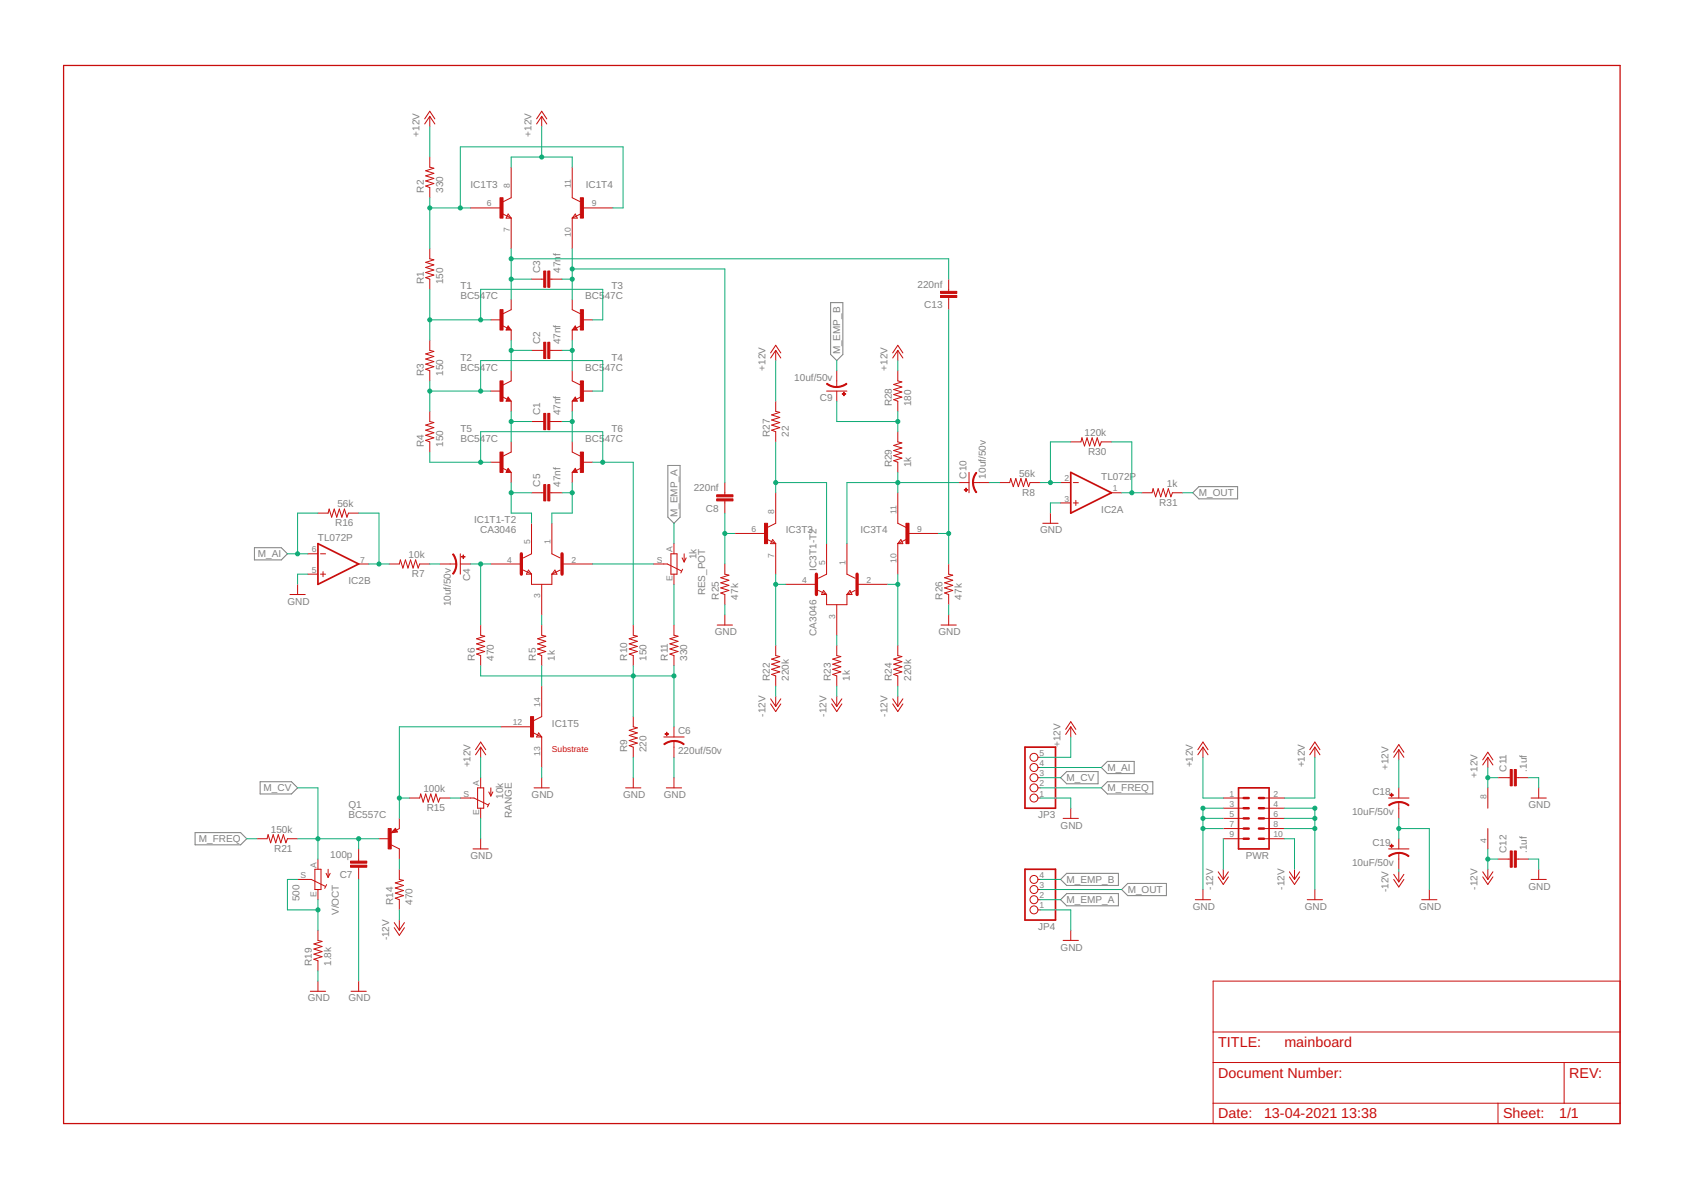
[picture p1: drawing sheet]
<svg xmlns="http://www.w3.org/2000/svg" width="420mm" height="297mm" viewBox="0 0 420 297" stroke-linecap="round" stroke-linejoin="round" font-family="sans-serif">
<path d="M207.4 75.5h3v13l-1.5 1.5-1.5-1.5zM166.7 116.2h3.1v12.9l-1.5 1.5-1.6-1.5zM63.5 136.7h6.7l1.6 1.5-1.6 1.6h-6.7zM297.8 123l1.5-1.5h9.7v3h-9.7zM64.9 195.1h7.9l1.5 1.6-1.5 1.5h-7.9zM264.8 194.1l1.5-1.5h7.8v3h-7.8zM274.9 196.7l1.6-1.6h11.3v3.1h-11.3zM274.9 191.6l1.6-1.5h6.6v3h-6.6zM48.7 207.8h11.4l1.5 1.6-1.5 1.5h-11.4zM264.8 219.5l1.5-1.5h12.9v3h-12.9zM264.8 224.6l1.5-1.5h12.9v3h-12.9zM280 222l1.5-1.5h9.7v3.1h-9.7z" fill="none" stroke="#808080" stroke-width=".25"/>
<g fill="none" stroke="#c90d0c" stroke-width=".25">
<path d="M106 29.7l1.3-1.9 1.3 1.9M107.3 39.2v2.5l1 .3-2 .6 2 .7-2 .6 2 .6-2 .7 2 .6-2 .6 1 .4v2.6M107.3 29v2.6M107.3 29l1.3 1.9M107.3 29l-1.3 1.9M134 29.7l1.2-1.9 1.3 1.9M135.2 29v2.6M135.2 29l1.3 1.9M135.2 29l-1.2 1.9M117.5 51.9h7.6M125.6 53.4l2 1M126.9 53.4l.7 1h-1.3z"/>
<path d="M127.6 41.7v7.7l-2 1M127.6 54.4v7.7M142.9 41.7v7.7l2 1M142.9 54.4v7.7M143.6 53.4l.5 1h-1.2zM144.9 53.4l-2 1M145.4 51.9h7.6M107.3 62.1v2.5l1 .3-2 .6 2 .6-2 .7 2 .6-2 .6 2 .7-2 .6 1 .4v2.5M122.5 79.8h2.6M127.6 74.8v2.5l-2 1M132.7 69.7h3M137.3 69.7h3"/>
<path d="M142.9 74.8v2.5l2 1M145.4 79.8h2.5M236.8 69.7v3M236.8 74.3v3M107.3 84.9v2.6l1 .2-2 .6 2 .7-2 .6 2 .7-2 .6 2 .6-2 .7 1 .3v2.6M122.5 97.6h2.6M125.4 81.3l1.2 .6M125.4 99l1.2 .7M126.9 81.4l.7 1h-1.3zM126.9 81.9l.1 .2h-.4l.3-.5 .5 .7h-.8M126.9 99.1l.7 1h-1.3zM126.9 99.6l.1 .3h-.4l.3-.5 .5 .6h-.8"/>
<path d="M127.6 82.4v2.5M127.6 92.5v2.6l-2 1M132.7 87.5h3M137.3 87.5h3M142.9 82.4v2.5M142.9 92.5v2.6l2 1M143.6 81.4l.5 1h-1.2zM143.6 81.9l-.1 .2h.4l-.3-.5-.5 .7h.8M143.6 99.1l.5 1h-1.2zM143.6 99.6l-.1 .3h.4l-.3-.5-.5 .6h.8M145.1 81.3l-1.2 .6M145.1 99l-1.2 .7"/>
<path d="M145.4 97.6h2.5M192.4 88.1l1.3-1.9 1.2 1.9M193.7 87.5v2.5M193.7 87.5l1.2 1.9M193.7 87.5l-1.3 1.9M206.4 97.6h5M208.9 92.5v4.1M208.9 97.6v2.5M222.9 88.1l1.2-1.9 1.3 1.9M224.1 87.5v2.5M224.1 92.5v2.6l1 .2-2 .7 2 .6-2 .6 2 .7-2 .6 2 .6-2 .7 1 .3v2.6M224.1 87.5l1.3 1.9"/>
<path d="M224.1 87.5l-1.2 1.9M107.3 102.7v2.5l1 .3-2 .6 2 .6-2 .7 2 .6-2 .6 2 .7-2 .6 1 .4v2.5M122.5 115.4h2.6M125.4 116.8l1.2 .6M126.9 116.9l.7 1h-1.3zM126.9 117.4l.1 .3h-.4l.3-.5 .5 .6h-.8M127.6 100.1v2.6M127.6 110.3v2.5l-2 1.1M127.6 117.9v2.6M132.7 105.2h3M137.3 105.2h3M142.9 100.1v2.6"/>
<path d="M142.9 110.3v2.5l2 1.1M142.9 117.9v2.6M143.6 116.9l.5 1h-1.2zM143.6 117.4l-.1 .3h.4l-.3-.5-.5 .6h.8M145.1 116.8l-1.2 .6M145.4 115.4h2.5M193.7 100.1v2.6l1 .2-2.1 .7 2.1 .6-2.1 .6 2.1 .7-2.1 .6 2.1 .6-2.1 .7 1.1 .4v2.5M224.1 107.8v2.5l1 .3-2 .6 2 .6-2 .7 2 .6-2 .6 2 .7-2 .6 1 .4v2.5M241.9 117.9v5.1M267.3 110.3h2.6l.2-1 .6 2 .7-2 .6 2 .6-2 .7 2 .6-2 .7 2 .3-1h2.6M76.8 138.2h2.6M79.4 128.1h2.5l.3-1 .6 2 .6-2 .7 2 .6-2 .6 2 .7-2 .6 2 .4-1h2.5"/>
<path d="M80 138.2h1.3M114.9 138.2v5.1M132.7 130.6v7.6l-2 1.1M132.7 123h3M137.3 123h3M137.8 130.6v7.6l2 1.1M167.5 138.2h1.5v5.1h-1.5zM168.3 135.7v2.5M170.3 139.3l.5 1M170.8 138.2v2.1M171.3 139.3l-.5 1M181 120.5v3"/>
<path d="M181 125v3.1M183.5 133.2h7.6M191.6 134.7l2.1 1M192.9 134.7l.8 1h-1.3zM193.7 123v7.6l-2.1 1M193.7 135.7v7.6M206.4 135.7v7.6l-2.1 1M211.4 135.7v7.6l2.1 1M224.1 123v7.6l2.1 1M224.1 135.7v7.6M224.9 134.7l.5 1h-1.3zM226.2 134.7l-2.1 1"/>
<path d="M226.7 133.2h7.6M239.4 120.5h2.5M242.9 120.5h4.1M249.5 120.5h2.6l.2-1.1 .7 2.1 .6-2.1 .6 2.1 .7-2.1 .6 2.1 .6-2.1 .7 2.1 .4-1h2.5M260.3 130.6h3.8M262.2 128.1v2.5M264.8 120.5h2.5M264.8 125.5h2.5M267.9 120.5h1.3M267.9 125.5h1.3M268.6 124.9v1.3M277.5 123h2.5"/>
<path d="M285.1 123h2.5l.3-1 .6 2 .6-2 .7 2 .6-2 .6 2 .7-2 .6 2 .4-1h2.5M72.4 148.4h3.8M74.3 145.9v2.5M76.8 143.3h2.6M80 143.3h1.3M80.6 142.7v1.3M89.5 140.8h2.6M97.2 140.8h2.5l.2-1 .7 2 .6-2 .7 2 .6-2 .6 2 .7-2 .6 2 .4-1h2.5M109.8 140.8h4.1M114.9 140.8h2.6M120 156v2.6l1 .2-2 .6 2 .7-2 .6 2 .7-2 .6 2 .6-2 .7 1 .3v2.6M122.5 140.8h7.7"/>
<path d="M130.7 142.3l2 1M131.9 142.3l.8 1h-1.3zM132.7 143.3v2.6h5.1v-2.6M135.2 145.9v7.6M135.2 156v2.6l1 .2-2 .6 2 .7-2 .6 2 .7-2 .6 2 .6-2 .7 1 .3v2.6M138.5 142.3l.5 1h-1.2zM139.8 142.3l-2 1M140.3 140.8h7.6M158.1 156v2.6l1 .2-2 .6 2 .7-2 .6 2 .7-2 .6 2 .6-2 .7 1 .3v2.6M163.2 140.8h3.4l3.5 1.7M168.3 143.3v2.6M168.3 156v2.6l1 .2-2.1 .6 2.1 .7-2.1 .6 2.1 .7-2.1 .6 2.1 .6-2.1 .7 1.1 .3v2.6"/>
<path d="M170.4 142.1l-.4 .9M179 156h3.9M181 140.8v2.5l1 .3-2.1 .6 2.1 .6-2.1 .7 2.1 .6-2.1 .6 2.1 .7-2.1 .6 1.1 .4v2.5M181 153.5v2.5M196.2 145.9h7.6M204.3 147.4l2.1 1M205.6 147.4l.8 1h-1.3zM206.4 148.4v2.5h5v-2.5M208.9 150.9v7.7M212.2 147.4l.5 1h-1.3zM213.5 147.4l-2.1 1M214 145.9h7.6"/>
<path d="M234.9 156h3.8M236.8 140.8v2.5l1 .3-2 .6 2 .6-2 .7 2 .6-2 .6 2 .7-2 .6 1 .4v2.5M236.8 153.5v2.5M135.2 171.3v7.6l-2 1M158.1 178.9v2.5l1 .3-2 .6 2 .6-2 .7 2 .6-2 .6 2 .7-2 .6 1 .4v2.5M192.4 174.4l1.3 1.9M192.4 175.7l1.3 1.9 1.2-1.9M193.7 161.1v2.5l1 .3-2.1 .6 2.1 .7-2.1 .6 2.1 .6-2.1 .7 2.1 .6-2.1 .6 1.1 .4v2.6M193.7 173.8v2.5M194.9 174.4l-1.2 1.9M207.6 174.4l1.3 1.9M207.6 175.7l1.3 1.9 1.3-1.9"/>
<path d="M208.9 161.1v2.5l1 .3-2 .6 2 .7-2 .6 2 .6-2 .7 2 .6-2 .6 1 .4v2.6M208.9 173.8v2.5M210.2 174.4l-1.3 1.9M222.9 174.4l1.2 1.9M222.9 175.7l1.2 1.9 1.3-1.9M224.1 161.1v2.5l1 .3-2 .6 2 .7-2 .6 2 .6-2 .7 2 .6-2 .6 1 .4v2.6M224.1 173.8v2.5M225.4 174.4l-1.3 1.9M102.2 199.2h2.6l.2-1 .6 2 .7-2 .6 2 .6-2 .7 2 .6-2 .7 2 .3-1h2.6M114.9 199.2h3.4l3.6 1.7M118.7 187.1l1.3-1.9 1.3 1.9M119.2 196.7h1.6v5h-1.6z"/>
<path d="M120 186.5v2.5M120 194.1v2.6M120 186.5l1.3 1.9M120 186.5l-1.3 1.9M122 197.7l.5 1M122.5 196.7v2M123 197.7l-.5 1M125.1 181.4h7.6M133.2 182.9l2 1.1M133.3 196.7h3.8M134.5 182.9l.7 1.1h-1.2zM135.2 184v7.6"/>
<path d="M135.2 194.1v2.6M156.2 196.7h3.8M158.1 194.1v2.6M165.7 184h5.1M166.3 196.7h3.9M168.3 181.4v2.6M168.3 185v4M168.3 194.1v2.6M259.1 196.7h.6M259.1 199.2h.6M259.1 194.1h.6M259.1 191.6h.6"/>
<path d="M259.1 189h.6M266 182.1l1.3-2 1.3 2M267.3 181.4v2.6M267.3 181.4l1.3 1.9M267.3 181.4l-1.3 1.9M299 187.1l1.3-1.9 1.3 1.9M300.3 186.5v2.5M300.3 186.5l1.3 1.9M300.3 186.5l-1.3 1.9M305.4 199.2h5.1M315.6 199.2h5M327 187.1l1.3-1.9 1.2 1.9"/>
<path d="M328.3 186.5v2.5M328.3 186.5l1.2 1.9M328.3 186.5l-1.3 1.9M346.7 199.2h5M347.9 187.8l1.3-1.9 1.3 1.9M349.2 187.1l1.3 1.9M349.2 187.1l-1.3 1.9M349.2 187.1v2.6M349.2 196.7v2.5M370.2 189.7l1.2-1.9 1.3 1.9M371.4 189v2.6M371.4 196.7v5"/>
<path d="M371.4 189l1.3 1.9M371.4 189l-1.2 1.9M374 194.1h3M378.5 194.1h3.1M382.2 199.2h3.8M384.1 196.7v2.5M64.1 209.4h2.6l.2-1.1 .7 2.1 .6-2.1 .6 2.1 .7-2.1 .6 2.1 .6-2.1 .7 2.1 .4-1h2.5M74.3 219.5h3.4l3.5 1.8M78.6 217h1.5v5h-1.5zM79.4 214.4v2.6M81.4 218l.5 1M81.9 217v2"/>
<path d="M82.4 218l-.5 1M89.5 211.9v3M89.5 216.5v3M94.6 209.4h2.6M97.7 210.9l2 1v2.5M98.7 207.5h-.4l.4-.3 .2 .4-1 .1 .8-.8 .4 .7M98.7 206.8l.5 .9-1.5 .2zM99.7 204.3v2.5l-.7 .4M99.7 217v2.5l1 .3-2 .6 2 .6-2 .7 2 .6-2 .6 2 .7-2 .6 1 .4v2.5M118.1 211.9h3.8M120 201.7v2.6M120 209.4v2.5"/>
<path d="M122.2 200.5l-.5 .9M259.1 219.5h.6M265.4 204.3h3.8M267.3 201.7v2.6M304.1 217.6l1.3 1.9M304.1 218.9l1.3 1.9 1.3-1.9M305.4 209.4h5.1M305.4 201.7h5.1M305.4 204.3h5.1M305.4 206.8h5.1M305.4 217v2.5M306.7 217.6l-1.3 1.9"/>
<path d="M315.6 209.4h5M315.6 201.7h5M315.6 204.3h5M315.6 206.8h5M321.9 217.6l1.3 1.9M321.9 218.9l1.3 1.9 1.2-1.9M323.2 217v2.5M324.4 217.6l-1.2 1.9M346.7 211.9h5M347.9 218.2l1.3 1.9M347.9 219.5l1.3 1.9 1.3-1.9M349.2 200.2v4.1"/>
<path d="M349.2 209.4v2.5M349.2 212.9v4.1M349.2 217.6v2.5M350.5 218.2l-1.3 1.9M370.2 217.6l1.2 1.9M370.2 218.9l1.2 1.9 1.3-1.9M371.4 206.8v5.1M371.4 217v2.5M372.7 217.6l-1.3 1.9M374 214.4h3M378.5 214.4h3.1M382.2 219.5h3.8"/>
<path d="M384.1 217v2.5M79.4 222v2.6M79.4 232.2v2.5l1 .3-2 .6 2 .7-2 .6 2 .6-2 .7 2 .6-2 .6 1 .4v2.6M81.5 220.8l-.4 .9M98.4 230.3l1.3 1.9M98.4 231.6l1.3 1.9 1.3-1.9M99.7 229.7v2.5M101 230.3l-1.3 1.9M259.1 224.6h.6M259.1 222h.6M259.1 227.1h.6M265.4 234.7h3.8"/>
<path d="M267.3 232.2v2.5M298.4 224.6h3.8M300.3 222v2.6M326.3 224.6h3.9M328.3 222v2.6M354.9 224.6h3.8M356.8 222v2.6M77.5 247.4h3.8M79.4 244.9v2.5M87.6 247.4h3.8M89.5 244.9v2.5M302.9 244.9h101.6v35.6h-101.6z"/>
<path d="M302.9 257.6h101.6M302.9 265.2h101.6M302.9 275.4h101.6M374 275.4v5.1M390.5 265.2v10.2"/>
<circle cx="258.1" cy="196.7" r=".99"/>
<circle cx="258.1" cy="191.6" r=".99"/>
<circle cx="258.1" cy="199.2" r=".99"/>
<circle cx="258.1" cy="194.1" r=".99"/>
<circle cx="258.1" cy="189" r=".99"/>
<circle cx="258.1" cy="219.5" r=".99"/>
<circle cx="258.1" cy="224.6" r=".99"/>
<circle cx="258.1" cy="227.1" r=".99"/>
<circle cx="258.1" cy="222" r=".99"/>
</g>
<path d="M130.2 138.2v5.1M140.3 138.2v5.1M203.8 143.3v5.1M214 143.3v5.1" fill="none" stroke="#c90d0c" stroke-width=".83"/>
<g fill="#c90d0c" stroke="#c90d0c" stroke-width=".25">
<path d="M124.8 49.4h.8v5h-.8z"/>
<path d="M144.9 49.4h.7v5h-.7z"/>
<path d="M132.4 178.9h.8v5.1h-.8z"/>
<path d="M124.8 77.3h.8v5.1h-.8z"/>
<path d="M124.8 95.1h.8v5.1h-.8z"/>
<path d="M144.9 77.3h.7v5.1h-.7z"/>
<path d="M144.9 95.1h.7v5.1h-.7z"/>
<path d="M124.8 112.8h.8v5.1h-.8z"/>
<path d="M144.9 112.8h.7v5.1h-.7z"/>
<path d="M136.8 103.2h.5v4.1h-.5z"/>
<path d="M135.7 103.2h.5v4.1h-.5z"/>
<path d="M136.8 85.4h.5v4.1h-.5z"/>
<path d="M135.7 85.4h.5v4.1h-.5z"/>
<path d="M136.8 67.6h.5v4.1h-.5z"/>
<path d="M135.7 67.6h.5v4.1h-.5z"/>
<path d="M115.6 138.5h.1v.9h-.1z"/>
<path d="M115.2 138.9h.9v.1h-.9z"/>
<path d="M136.8 121h.5v4h-.5z"/>
<path d="M135.7 121h.5v4h-.5z"/>
<path d="M166 183.2h.9v.1h-.9z"/>
<path d="M166.4 182.8h.1v.9h-.1z"/>
<path d="M87.5 214.9h4.1v.6h-4.1z"/>
<path d="M87.5 216h4.1v.5h-4.1z"/>
<path d="M226.2 130.6h.7v5.1h-.7z"/>
<path d="M190.9 130.6h.7v5.1h-.7z"/>
<path d="M178.9 123.5h4.1v.5h-4.1z"/>
<path d="M178.9 124.5h4.1v.5h-4.1z"/>
<path d="M210.2 98.3h.9v.1h-.9z"/>
<path d="M210.6 97.9h.2v.9h-.2z"/>
<path d="M241.1 121.8h.1v.9h-.1z"/>
<path d="M240.7 122.2h.9v.1h-.9z"/>
<path d="M378 192.1h.5v4.1h-.5z"/>
<path d="M377 192.1h.5v4.1h-.5z"/>
<path d="M347 198.4h.9v.1h-.9z"/>
<path d="M347.3 198h.2v.9h-.2z"/>
<path d="M347 211.1h.9v.1h-.9z"/>
<path d="M347.3 210.7h.2v.9h-.2z"/>
<path d="M378 212.4h.5v4.1h-.5z"/>
<path d="M377 212.4h.5v4.1h-.5z"/>
<path d="M96.9 206.8h.8v5.1h-.8z"/>
<path d="M234.8 72.7h4.1v.5h-4.1z"/>
<path d="M234.8 73.7h4.1v.6h-4.1z"/>
</g>
<g fill="#c90d0c" stroke="#c90d0c" stroke-width=".25">
<path d="M113.8 140.8h.2v.8l-.8 1.7-.2-.1 .7-1.4z" fill-rule="evenodd"/>
<path d="M113 138.4l.2-.2 .4 .7 .4 1.9h-.2l-.2-1z" fill-rule="evenodd"/>
<path d="M168.3 184.8l1.3 .2 1.2 .7-.1 .2-1.4-.7-1-.1z" fill-rule="evenodd"/>
<path d="M165.7 185.7l1.2-.6 1.4-.3v.3l-1.1 .1-1.3 .7z" fill-rule="evenodd"/>
<path d="M206.5 95.7l1.4 .7 1 .1v.2l-1.9-.4-.7-.4z" fill-rule="evenodd"/>
<path d="M208.9 96.5l1-.2 1.4-.6 .1 .2-1.7 .7-.8 .1z" fill-rule="evenodd"/>
<path d="M243.7 117.9l.2 .1-.7 1.4-.2 1.1h-.2l.2-1.4z" fill-rule="evenodd"/>
<path d="M242.8 120.5h.3l.1 1 .7 1.4-.3 .1-.6-1.2z" fill-rule="evenodd"/>
<path d="M349.2 200.1l1.4 .2 1.2 .7-.2 .1-1.4-.7-1-.1z" fill-rule="evenodd"/>
<path d="M346.7 200.9l1.2-.6 1.3-.2v.2l-1 .2-1.4 .6z" fill-rule="evenodd"/>
<path d="M349.2 212.8l1.4 .2 1.2 .6-.2 .2-1.4-.7-1-.1z" fill-rule="evenodd"/>
<path d="M346.7 213.6l1.2-.6 1.3-.2v.2l-1 .2-1.4 .6z" fill-rule="evenodd"/>
</g>
<path d="M267.3 117.9l10.2 5.1-10.2 5.1zM79.4 135.7l10.1 5.1-10.1 5.1zM255.9 186.5h7.6v15.2h-7.6zM309.2 196.7h7.6v15.2h-7.6zM255.9 217h7.6v12.7h-7.6z" fill="none" stroke="#c90d0c" stroke-width=".42"/>
<path d="M15.9 16.3h388.6v264.2h-388.6z" fill="none" stroke="#c90d0c" stroke-width=".32"/>
<path d="M310.5 199.2h1.2M314.3 199.2h1.3M310.5 209.4h1.2M310.5 206.8h1.2M310.5 204.3h1.2M310.5 201.7h1.2M314.3 209.4h1.3M314.3 206.8h1.3M314.3 204.3h1.3M314.3 201.7h1.3" fill="none" stroke="#c90d0c" stroke-width=".61"/>
<g fill="none" stroke="#0dab76" stroke-width=".25">
<path d="M107.3 31.6v7.6M135.2 31.6v7.6M107.3 49.4v12.7M107.3 51.9h10.2M114.9 51.9v-15.2h40.7v15.2h-2.6M127.6 41.7v-2.5h15.3v2.5M107.3 72.2v12.7M107.3 79.8h15.2M120 79.8v-7.6h30.5v7.6h-2.6M127.6 62.1v12.7M127.6 69.7h5.1M127.6 64.6h109.2v5.1"/>
<path d="M140.3 69.7h2.6M142.9 62.1v12.7M142.9 67.1h38.1v53.4M236.8 77.3v63.5M107.3 95.1v7.6M107.3 97.6h15.2M120 97.6v-7.6h30.5v7.6h-2.6M127.6 84.9v7.6M127.6 87.5h5.1M140.3 87.5h2.6M142.9 84.9v7.6M193.7 90v10.1"/>
<path d="M208.9 90v2.5M224.1 90v2.5M107.3 112.8v2.6h15.2M120 115.4v-7.6h30.5v7.6M127.6 102.7v7.6M127.6 105.2h5.1M140.3 105.2h2.6M142.9 102.7v7.6M147.9 115.4h10.2v40.6M193.7 110.3v12.7M208.9 100.1v5.1h15.2M224.1 102.7v5.1"/>
<path d="M224.1 117.9v5.1M267.3 110.3h-5.1v10.2M277.5 110.3h5.1v12.7M71.8 138.2h5M79.4 128.1h-5.1v10.1M89.5 128.1h5.1v12.7M127.6 120.5v7.6h5.1v2.5M127.6 123h5.1M140.3 123h2.6M142.9 120.5v7.6h-5.1v2.5M168.3 130.6v5.1M181 128.1v12.7"/>
<path d="M181 133.2h2.5M193.7 120.5h12.7v15.2M234.3 133.2h2.5M239.4 120.5h-28v15.2M247 120.5h2.5M259.7 120.5h5.1M264.8 125.5h-2.6v2.6M280 123h5.1M295.2 123h2.6M76.8 143.3h-2.5v2.6M92.1 140.8h5.1M107.3 140.8h2.5"/>
<path d="M117.5 140.8h5M120 140.8v15.2M135.2 153.5v2.5M147.9 140.8h15.3M168.3 145.9v10.1M181 150.9v2.6M193.7 143.3v17.8M193.7 145.9h2.5M208.9 158.6v2.5M221.6 145.9h2.5M224.1 143.3v17.8M236.8 150.9v2.6"/>
<path d="M120 166.2v2.5h48.3M135.2 166.2v5.1M158.1 166.2v12.7M168.3 166.2v15.2M193.7 171.3v2.5M208.9 171.3v2.5M224.1 171.3v2.5M74.3 196.7h5.1v17.7M99.7 199.2h2.5M112.4 199.2h2.5M120 189v5.1M125.1 181.4h-25.4v22.9"/>
<path d="M135.2 191.6v2.5M158.1 189v5.1M168.3 189v5.1M259.7 194.1h5.1M259.7 199.2h7.6v2.5M259.7 196.7h15.2M259.7 191.6h15.2M267.3 184v5h-7.6M300.3 189v10.2h5.1M328.3 189v10.2h-7.7M349.2 189.7v7M371.4 191.6v5.1"/>
<path d="M371.4 194.1h2.6M381.6 194.1h2.5v2.6M61.6 209.4h2.5M74.3 219.5h-2.5v7.6h7.6M74.3 209.4h20.3M89.5 209.4v2.5M89.5 219.5v25.4M99.7 214.4v2.6M120 204.3v5.1M259.7 219.5h5.1M300.3 206.8h5.1M300.3 204.3h5.1"/>
<path d="M305.4 201.7h-5.1v20.3M305.4 209.4v7.6M320.6 201.7h7.7v20.3M320.6 206.8h7.7M320.6 204.3h7.7M320.6 209.4h2.6v7.6M349.2 204.3v5.1M349.2 217v.6M349.2 206.8h7.6v15.2M371.4 211.9v5.1M371.4 214.4h2.6M381.6 214.4h2.5v2.6"/>
<path d="M79.4 224.6v7.6M99.7 227.1v2.6M259.7 227.1h7.6v5.1M259.7 224.6h5.1M259.7 222h20.3M79.4 242.4v2.5"/>
</g>
<g fill="#0dab76" stroke="#0dab76" stroke-width=".25">
<circle cx="135.2" cy="39.2" r=".51"/>
<circle cx="371.4" cy="194.1" r=".51"/>
<circle cx="107.3" cy="51.9" r=".51"/>
<circle cx="114.9" cy="51.9" r=".51"/>
<circle cx="127.6" cy="69.7" r=".51"/>
<circle cx="127.6" cy="64.6" r=".51"/>
<circle cx="142.9" cy="69.7" r=".51"/>
<circle cx="142.9" cy="67.1" r=".51"/>
<circle cx="127.6" cy="87.5" r=".51"/>
<circle cx="142.9" cy="87.5" r=".51"/>
<circle cx="127.6" cy="105.2" r=".51"/>
<circle cx="142.9" cy="105.2" r=".51"/>
<circle cx="120" cy="79.8" r=".51"/>
<circle cx="107.3" cy="79.8" r=".51"/>
<circle cx="120" cy="97.6" r=".51"/>
<circle cx="107.3" cy="97.6" r=".51"/>
<circle cx="120" cy="115.4" r=".51"/>
<circle cx="150.5" cy="115.4" r=".51"/>
<circle cx="127.6" cy="123" r=".51"/>
<circle cx="142.9" cy="123" r=".51"/>
<circle cx="349.2" cy="206.8" r=".51"/>
<circle cx="328.3" cy="206.8" r=".51"/>
<circle cx="328.3" cy="204.3" r=".51"/>
<circle cx="328.3" cy="201.7" r=".51"/>
<circle cx="300.3" cy="206.8" r=".51"/>
<circle cx="300.3" cy="204.3" r=".51"/>
<circle cx="300.3" cy="201.7" r=".51"/>
<circle cx="120" cy="140.8" r=".51"/>
<circle cx="158.1" cy="168.7" r=".51"/>
<circle cx="168.3" cy="168.7" r=".51"/>
<circle cx="94.6" cy="140.8" r=".51"/>
<circle cx="79.4" cy="209.4" r=".51"/>
<circle cx="89.5" cy="209.4" r=".51"/>
<circle cx="371.4" cy="214.4" r=".51"/>
<circle cx="74.3" cy="138.2" r=".51"/>
<circle cx="193.7" cy="145.9" r=".51"/>
<circle cx="224.1" cy="145.9" r=".51"/>
<circle cx="193.7" cy="120.5" r=".51"/>
<circle cx="224.1" cy="120.5" r=".51"/>
<circle cx="224.1" cy="105.2" r=".51"/>
<circle cx="181" cy="133.2" r=".51"/>
<circle cx="282.6" cy="123" r=".51"/>
<circle cx="262.2" cy="120.5" r=".51"/>
<circle cx="79.4" cy="227.1" r=".51"/>
<circle cx="99.7" cy="199.2" r=".51"/>
<circle cx="236.8" cy="133.2" r=".51"/>
</g>
<g font-size="3.6" fill="#c90d0c">
<text x="304.1" y="261.4">TITLE:</text>
<text x="320.6" y="261.4">mainboard</text>
<text x="304.1" y="269">Document Number:</text>
<text x="391.8" y="269">REV:</text>
<text x="304.1" y="279.2">Date:</text>
<text x="315.6" y="279.2">13-04-2021</text>
<text x="334.9" y="279.2">13:38</text>
<text x="375.2" y="279.2">Sheet:</text>
<text x="389.2" y="279.2">1/1</text>
</g>
<g font-size="2.5" fill="#808080">
<text x="104.8" y="34.1" transform="rotate(-90 104.8 34.1)">+12V</text>
<text x="132.7" y="34.1" transform="rotate(-90 132.7 34.1)">+12V</text>
<text x="117.5" y="46.8">IC1T3</text>
<text x="146.2" y="46.8">IC1T4</text>
<text x="105.8" y="48.1" transform="rotate(-90 105.8 48.1)">R2</text>
<text x="110.6" y="48.1" transform="rotate(-90 110.6 48.1)">330</text>
<text x="139.9" y="64" transform="rotate(-90 139.9 64)">f</text>
<text x="105.8" y="70.9" transform="rotate(-90 105.8 70.9)">R1</text>
<text x="110.6" y="70.9" transform="rotate(-90 110.6 70.9)">150</text>
<text x="134.9" y="68.2" transform="rotate(-90 134.9 68.2)">C3</text>
<text x="139.9" y="68.2" transform="rotate(-90 139.9 68.2)">47n</text>
<text x="229.1" y="71.8">220nf</text>
<text x="114.9" y="74.8">BC547C</text>
<text x="114.9" y="72.2">T1</text>
<text x="146.1" y="74.8">BC5</text>
<text x="151" y="74.8">47C</text>
<text x="152.6" y="72.2">T3</text>
<text x="230.7" y="76.9">C13</text>
<text x="114.9" y="90">T2</text>
<text x="134.9" y="85.9" transform="rotate(-90 134.9 85.9)">C2</text>
<text x="139.9" y="85.9" transform="rotate(-90 139.9 85.9)">47nf</text>
<text x="152.6" y="90">T4</text>
<text x="209.8" y="88.5" transform="rotate(-90 209.8 88.5)">M_EMP_B</text>
<text x="105.8" y="93.8" transform="rotate(-90 105.8 93.8)">R3</text>
<text x="110.6" y="93.8" transform="rotate(-90 110.6 93.8)">150</text>
<text x="114.9" y="92.5">BC547C</text>
<text x="146.1" y="92.5">BC5</text>
<text x="151" y="92.5">47C</text>
<text x="191.1" y="92.5" transform="rotate(-90 191.1 92.5)">+12V</text>
<text x="198.3" y="95.2">10uf/50v</text>
<text x="221.6" y="92.5" transform="rotate(-90 221.6 92.5)">+12V</text>
<text x="204.7" y="100">C9</text>
<text x="222.6" y="101.4" transform="rotate(-90 222.6 101.4)">R28</text>
<text x="227.4" y="101.4" transform="rotate(-90 227.4 101.4)">180</text>
<text x="114.9" y="107.8">T5</text>
<text x="134.9" y="103.7" transform="rotate(-90 134.9 103.7)">C1</text>
<text x="139.9" y="103.7" transform="rotate(-90 139.9 103.7)">47nf</text>
<text x="152.6" y="107.8">T6</text>
<text x="105.8" y="111.6" transform="rotate(-90 105.8 111.6)">R4</text>
<text x="110.6" y="111.6" transform="rotate(-90 110.6 111.6)">150</text>
<text x="114.9" y="110.3">BC547C</text>
<text x="146.1" y="110.3">BC5</text>
<text x="151" y="110.3">47C</text>
<text x="192.2" y="109" transform="rotate(-90 192.2 109)">R27</text>
<text x="197" y="109" transform="rotate(-90 197 109)">22</text>
<text x="270.8" y="108.8">120k</text>
<text x="271.6" y="113.6">R30</text>
<text x="222.6" y="116.7" transform="rotate(-90 222.6 116.7)">R29</text>
<text x="227.4" y="116.7" transform="rotate(-90 227.4 116.7)">1k</text>
<text x="241.3" y="119.5" transform="rotate(-90 241.3 119.5)">C10</text>
<text x="246.1" y="119.5" transform="rotate(-90 246.1 119.5)">10uf/50v</text>
<text x="254.4" y="118.9">56k</text>
<text x="274.9" y="119.7">TL072P</text>
<text x="134.9" y="121.5" transform="rotate(-90 134.9 121.5)">C5</text>
<text x="139.9" y="121.5" transform="rotate(-90 139.9 121.5)">47nf</text>
<text x="173.2" y="122.6">220nf</text>
<text x="255.2" y="123.7">R8</text>
<text x="291.3" y="121.5">1k</text>
<text x="299.3" y="123.9">M_OUT</text>
<text x="83.7" y="131.4">R16</text>
<text x="84.2" y="126.6">56k</text>
<text x="118.4" y="130.6">IC1T1-T2</text>
<text x="169.1" y="129.1" transform="rotate(-90 169.1 129.1)">M_EMP_A</text>
<text x="176.2" y="127.7">C8</text>
<text x="274.9" y="128">IC2A</text>
<text x="289.4" y="126.3">R31</text>
<text x="79.4" y="134.9">TL072P</text>
<text x="119.9" y="133.2">CA3046</text>
<text x="196.2" y="133.2">IC3T3</text>
<text x="214.8" y="133.2">IC3T4</text>
<text x="259.7" y="133.2">GND</text>
<text x="64.4" y="139.1">M_AI</text>
<text x="102" y="139.3">10k</text>
<text x="173.8" y="139.6" transform="rotate(-90 173.8 139.6)">1k</text>
<text x="203.8" y="142.4" transform="rotate(-90 203.8 142.4)">IC3T1-T2</text>
<text x="87" y="145.7">IC2B</text>
<text x="102.8" y="144.1">R7</text>
<text x="117.3" y="145" transform="rotate(-90 117.3 145)">C4</text>
<text x="176" y="148.6" transform="rotate(-90 176 148.6)">RES_POT</text>
<text x="179.5" y="149.7" transform="rotate(-90 179.5 149.7)">R25</text>
<text x="184.3" y="149.7" transform="rotate(-90 184.3 149.7)">47k</text>
<text x="235.3" y="149.7" transform="rotate(-90 235.3 149.7)">R26</text>
<text x="240.1" y="149.7" transform="rotate(-90 240.1 149.7)">47k</text>
<text x="71.7" y="150.9">GND</text>
<text x="112.5" y="151.4" transform="rotate(-90 112.5 151.4)">10uf/50v</text>
<text x="178.4" y="158.6">GND</text>
<text x="203.8" y="158.7" transform="rotate(-90 203.8 158.7)">CA3046</text>
<text x="234.3" y="158.6">GND</text>
<text x="118.5" y="164.9" transform="rotate(-90 118.5 164.9)">R6</text>
<text x="123.3" y="164.9" transform="rotate(-90 123.3 164.9)">470</text>
<text x="133.7" y="164.9" transform="rotate(-90 133.7 164.9)">R5</text>
<text x="138.5" y="164.9" transform="rotate(-90 138.5 164.9)">1k</text>
<text x="156.6" y="164.9" transform="rotate(-90 156.6 164.9)">R10</text>
<text x="161.4" y="164.9" transform="rotate(-90 161.4 164.9)">150</text>
<text x="166.8" y="164.9" transform="rotate(-90 166.8 164.9)">R11</text>
<text x="171.6" y="164.9" transform="rotate(-90 171.6 164.9)">330</text>
<text x="192.2" y="170" transform="rotate(-90 192.2 170)">R22</text>
<text x="197" y="170" transform="rotate(-90 197 170)">220k</text>
<text x="207.4" y="170" transform="rotate(-90 207.4 170)">R23</text>
<text x="212.2" y="170" transform="rotate(-90 212.2 170)">1k</text>
<text x="222.6" y="170" transform="rotate(-90 222.6 170)">R24</text>
<text x="227.4" y="170" transform="rotate(-90 227.4 170)">220k</text>
<text x="191.1" y="178.9" transform="rotate(-90 191.1 178.9)">-12V</text>
<text x="206.4" y="178.9" transform="rotate(-90 206.4 178.9)">-12V</text>
<text x="221.6" y="178.9" transform="rotate(-90 221.6 178.9)">-12V</text>
<text x="137.8" y="181.4">IC1T5</text>
<text x="169.3" y="183.3">C6</text>
<text x="117.5" y="191.6" transform="rotate(-90 117.5 191.6)">+12V</text>
<text x="156.6" y="187.8" transform="rotate(-90 156.6 187.8)">R9</text>
<text x="161.4" y="187.8" transform="rotate(-90 161.4 187.8)">220</text>
<text x="169.3" y="188.1">220uf/50v</text>
<text x="264.8" y="186.5" transform="rotate(-90 264.8 186.5)">+12V</text>
<text x="297.8" y="191.6" transform="rotate(-90 297.8 191.6)">+12V</text>
<text x="325.7" y="191.6" transform="rotate(-90 325.7 191.6)">+12V</text>
<text x="65.8" y="197.5">M_CV</text>
<text x="105.7" y="197.7">100k</text>
<text x="266.3" y="195">M_CV</text>
<text x="276.4" y="192.5">M_AI</text>
<text x="276.4" y="197.5">M_FREQ</text>
<text x="346.7" y="192.2" transform="rotate(-90 346.7 192.2)">+12V</text>
<text x="368.9" y="194.1" transform="rotate(-90 368.9 194.1)">+12V</text>
<text x="376.1" y="192.6" transform="rotate(-90 376.1 192.6)">C11</text>
<text x="381.2" y="192.6" transform="rotate(-90 381.2 192.6)">.1uf</text>
<text x="87" y="201.7">Q1</text>
<text x="106.5" y="202.5">R15</text>
<text x="125.6" y="199.4" transform="rotate(-90 125.6 199.4)">10k</text>
<text x="132.7" y="199.2">GND</text>
<text x="155.6" y="199.2">GND</text>
<text x="165.7" y="199.2">GND</text>
<text x="337.5" y="203.4">10uF/50v</text>
<text x="342.6" y="198.6">C18</text>
<text x="381.6" y="201.7">GND</text>
<text x="67.6" y="207.8">150k</text>
<text x="87" y="204.3">BC557C</text>
<text x="127.7" y="204.3" transform="rotate(-90 127.7 204.3)">RANGE</text>
<text x="259.2" y="204.1">JP3</text>
<text x="264.8" y="206.8">GND</text>
<text x="49.7" y="210.2">M_FREQ</text>
<text x="68.4" y="212.6">R21</text>
<text x="82.4" y="214">100p</text>
<text x="117.5" y="214.4">GND</text>
<text x="311" y="214.4">PWR</text>
<text x="342.6" y="211.3">C19</text>
<text x="376.1" y="212.9" transform="rotate(-90 376.1 212.9)">C12</text>
<text x="381.2" y="212.9" transform="rotate(-90 381.2 212.9)">.1uf</text>
<text x="84.8" y="219.1">C7</text>
<text x="266.3" y="220.4">M_EMP_B</text>
<text x="337.5" y="216.1">10uF/50v</text>
<text x="74.8" y="224.9" transform="rotate(-90 74.8 224.9)">500</text>
<text x="98.2" y="225.9" transform="rotate(-90 98.2 225.9)">R14</text>
<text x="103" y="225.9" transform="rotate(-90 103 225.9)">470</text>
<text x="266.3" y="225.5">M_EMP_A</text>
<text x="281.5" y="222.9">M_OUT</text>
<text x="297.8" y="227.1">GND</text>
<text x="302.9" y="222" transform="rotate(-90 302.9 222)">-12V</text>
<text x="320.6" y="222" transform="rotate(-90 320.6 222)">-12V</text>
<text x="325.7" y="227.1">GND</text>
<text x="346.7" y="222.7" transform="rotate(-90 346.7 222.7)">-12V</text>
<text x="354.3" y="227.1">GND</text>
<text x="368.9" y="222" transform="rotate(-90 368.9 222)">-12V</text>
<text x="381.6" y="222">GND</text>
<text x="84.6" y="228.4" transform="rotate(-90 84.6 228.4)">V/OCT</text>
<text x="259.2" y="232.1">JP4</text>
<text x="97.1" y="234.7" transform="rotate(-90 97.1 234.7)">-12V</text>
<text x="264.8" y="237.3">GND</text>
<text x="77.9" y="241.1" transform="rotate(-90 77.9 241.1)">R19</text>
<text x="82.7" y="241.1" transform="rotate(-90 82.7 241.1)">1.8k</text>
<text x="76.8" y="250">GND</text>
<text x="87" y="250">GND</text>
</g>
<g font-size="2.1" fill="#808080">
<text x="127.3" y="47" transform="rotate(-90 127.3 47)">8</text>
<text x="142.5" y="47" transform="rotate(-90 142.5 47)">11</text>
<text x="121.6" y="51.5">6</text>
<text x="147.7" y="51.5">9</text>
<text x="127.3" y="58" transform="rotate(-90 127.3 58)">7</text>
<text x="142.5" y="59.1" transform="rotate(-90 142.5 59.1)">10</text>
<text x="265.8" y="125.2">3</text>
<text x="265.8" y="120.1">2</text>
<text x="277.8" y="122.7">1</text>
<text x="193.3" y="128.3" transform="rotate(-90 193.3 128.3)">8</text>
<text x="223.8" y="128.3" transform="rotate(-90 223.8 128.3)">11</text>
<text x="77.8" y="137.9">6</text>
<text x="132.3" y="135.9" transform="rotate(-90 132.3 135.9)">5</text>
<text x="137.4" y="135.9" transform="rotate(-90 137.4 135.9)">1</text>
<text x="167.9" y="137.9" transform="rotate(-90 167.9 137.9)">A</text>
<text x="187.6" y="132.8">6</text>
<text x="229" y="132.8">9</text>
<text x="77.8" y="143">5</text>
<text x="89.9" y="140.4">7</text>
<text x="126.6" y="140.4">4</text>
<text x="142.7" y="140.4">2</text>
<text x="163.9" y="140.4">S</text>
<text x="193.3" y="139.2" transform="rotate(-90 193.3 139.2)">7</text>
<text x="206" y="141" transform="rotate(-90 206 141)">5</text>
<text x="211.1" y="141" transform="rotate(-90 211.1 141)">1</text>
<text x="223.8" y="140.4" transform="rotate(-90 223.8 140.4)">10</text>
<text x="134.9" y="149.4" transform="rotate(-90 134.9 149.4)">3</text>
<text x="167.9" y="145.1" transform="rotate(-90 167.9 145.1)">E</text>
<text x="200.3" y="145.5">4</text>
<text x="216.3" y="145.5">2</text>
<text x="208.5" y="154.5" transform="rotate(-90 208.5 154.5)">3</text>
<text x="134.9" y="176.5" transform="rotate(-90 134.9 176.5)">14</text>
<text x="128" y="181.1">12</text>
<text x="134.9" y="188.7" transform="rotate(-90 134.9 188.7)">13</text>
<text x="259.5" y="191.2">4</text>
<text x="259.5" y="188.7">5</text>
<text x="119.6" y="196.3" transform="rotate(-90 119.6 196.3)">A</text>
<text x="259.5" y="196.3">2</text>
<text x="259.5" y="193.8">3</text>
<text x="115.7" y="198.8">S</text>
<text x="119.6" y="203.5" transform="rotate(-90 119.6 203.5)">E</text>
<text x="259.5" y="198.8">1</text>
<text x="307" y="198.8">1</text>
<text x="307" y="201.4">3</text>
<text x="307" y="203.9">5</text>
<text x="317.9" y="198.8">2</text>
<text x="317.9" y="201.4">4</text>
<text x="317.9" y="203.9">6</text>
<text x="371.1" y="199.4" transform="rotate(-90 371.1 199.4)">8</text>
<text x="307" y="206.5">7</text>
<text x="307" y="209">9</text>
<text x="317.9" y="206.5">8</text>
<text x="317.9" y="209">10</text>
<text x="371.1" y="210.3" transform="rotate(-90 371.1 210.3)">4</text>
<text x="75.1" y="219.2">S</text>
<text x="79" y="216.6" transform="rotate(-90 79 216.6)">A</text>
<text x="259.5" y="221.7">3</text>
<text x="259.5" y="219.2">4</text>
<text x="79" y="223.8" transform="rotate(-90 79 223.8)">E</text>
<text x="259.5" y="226.8">1</text>
<text x="259.5" y="224.2">2</text>
</g>
<text font-size="2.1" fill="#c90d0c" x="137.8" y="187.8">Substrate</text>
</svg>
